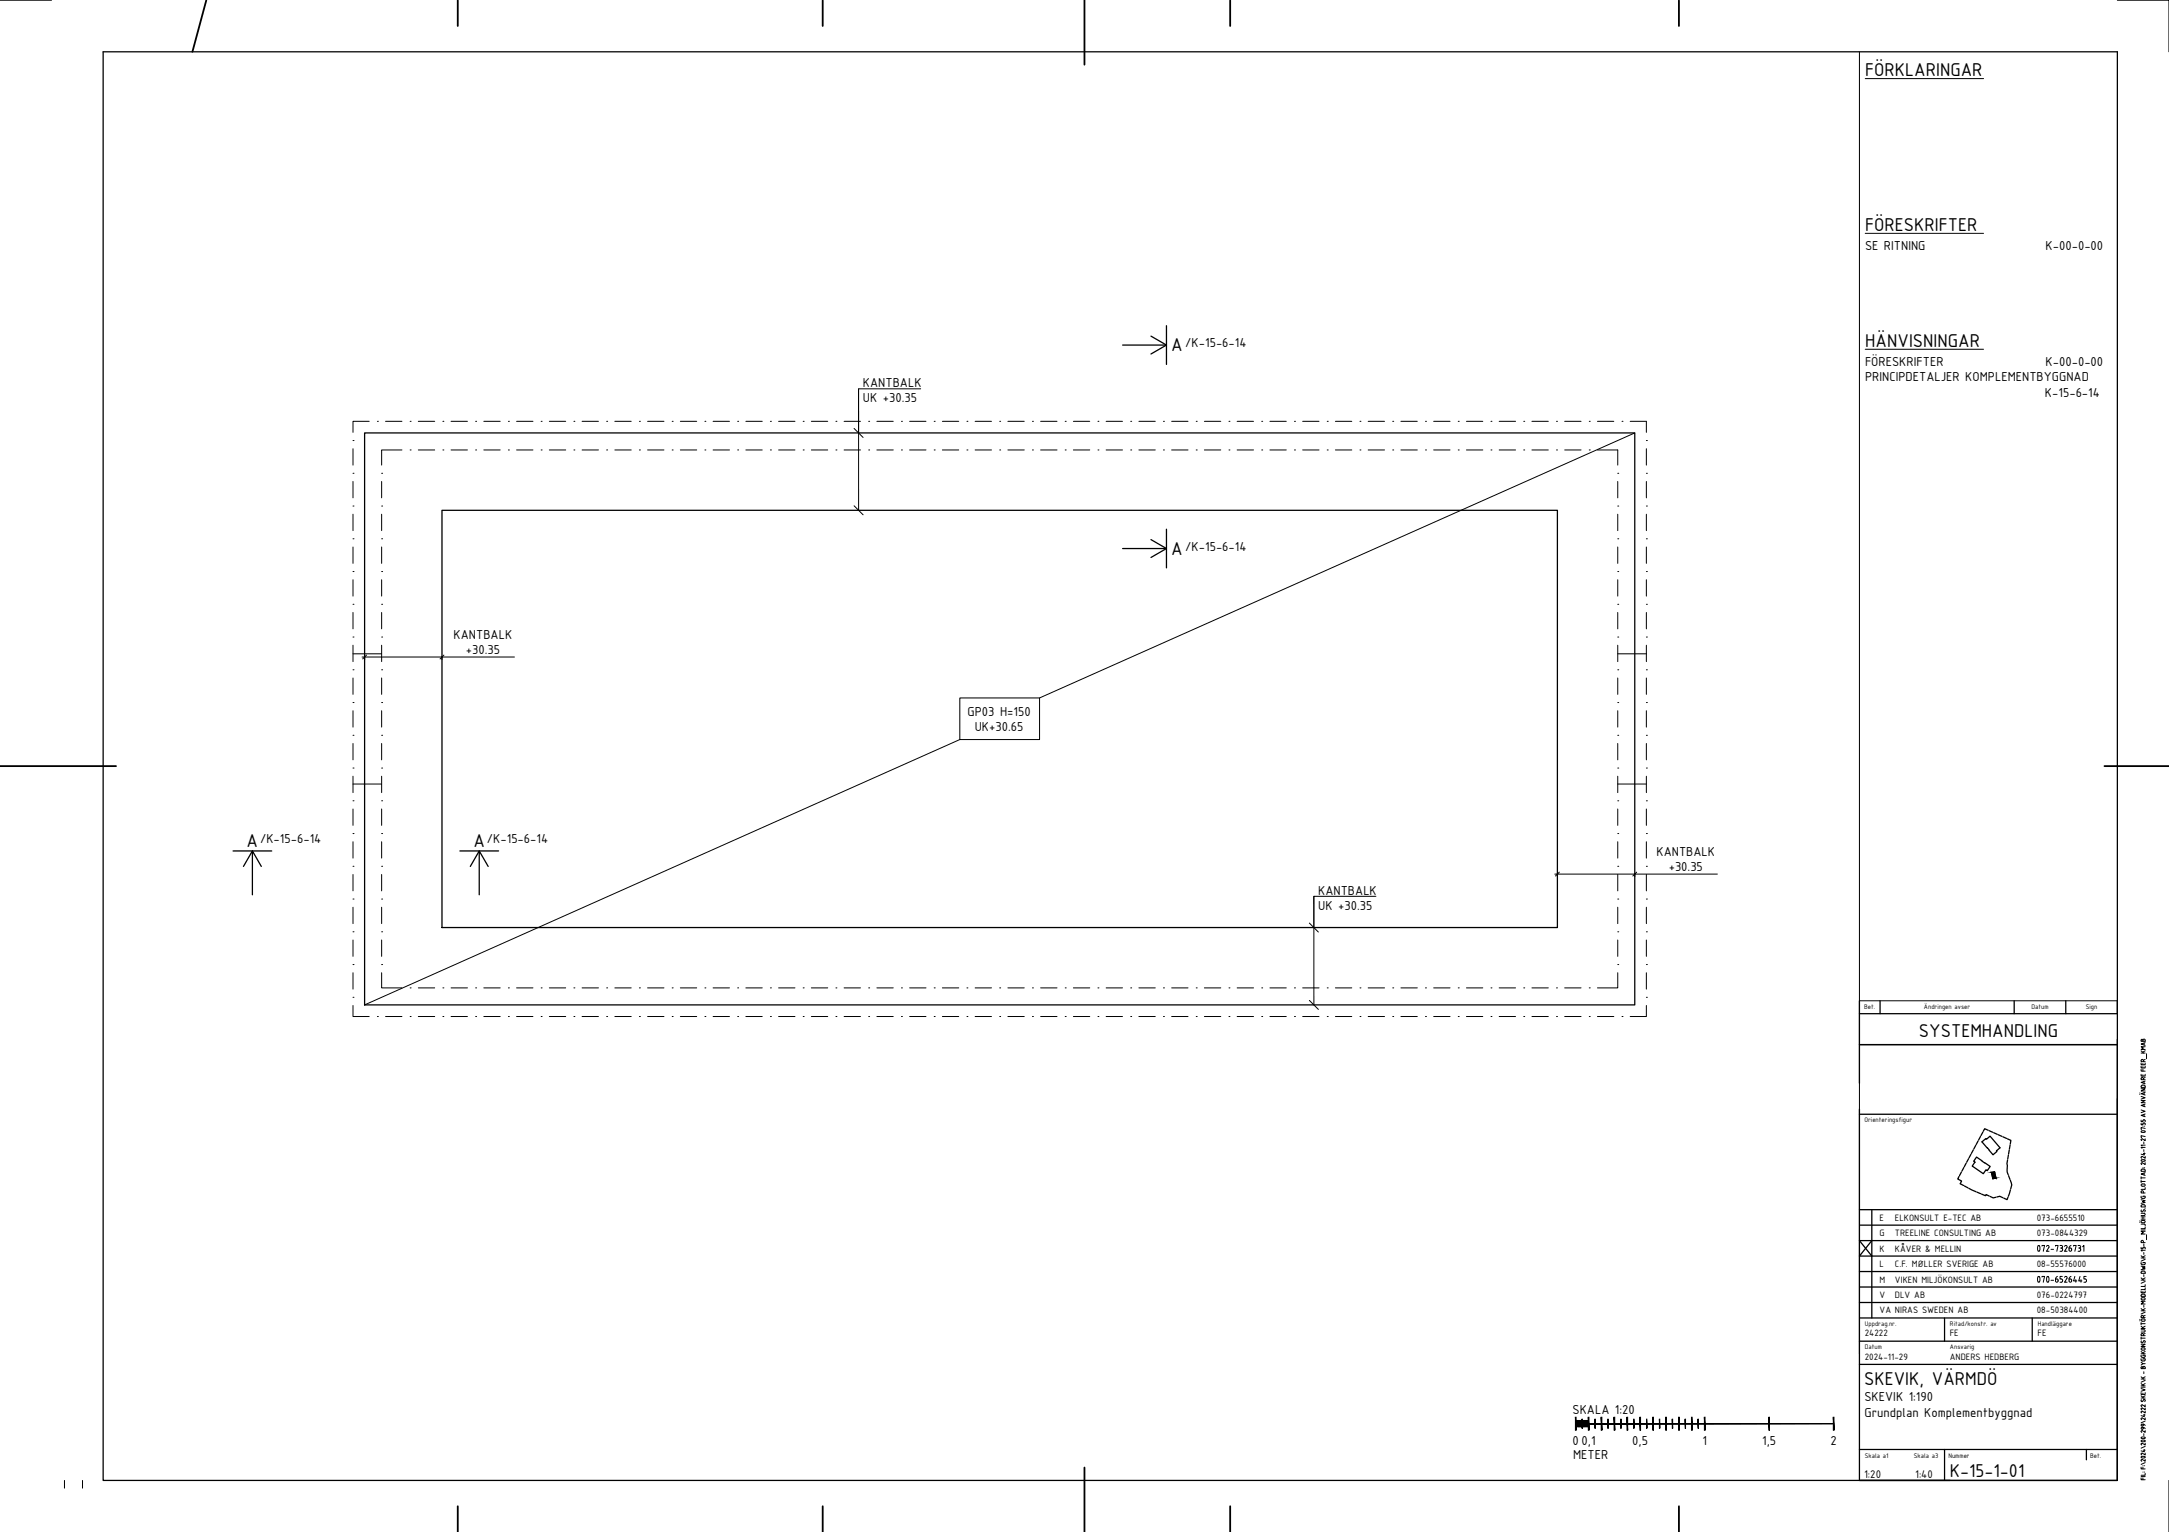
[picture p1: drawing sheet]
<svg xmlns="http://www.w3.org/2000/svg" width="841mm" height="594mm" viewBox="0 0 841 594" stroke-linecap="round" stroke-linejoin="round" font-family="sans-serif">
<g fill="none" stroke="#000" stroke-width=".5">
<path d="M40 20.1h781v554h-781zM435.3 133.8h17M446.3 130.3l6 3.5-6 3.5M452.3 126.3v15M141.4 167.9h492.5v221.8h-492.5zM171.4 197.9h432.5v161.8h-432.5zM435.3 212.7h17M446.3 209.2l6 3.5-6 3.5M452.3 205.2v15M90.4 330h15M97.9 330l-3.5 6M101.3 336l-3.4-6v17"/>
<path d="M178.3 330h15M185.8 330l-3.4 6M189.3 336l-3.5-6v17M721 393.1h100M721 388.1v32M729 388.1v5M781 388.1v5M801 388.1v5M721 405.1h100M821 403.1v171h-100M721 432.1h100M721 430.1v144"/>
<path d="M768.8 439l-.7 1.4M770.9 438.3l-1.3-.6-.6 1M771.2 438.4l1.5 .7M773 439.2l1.5 .7M759.6 456.2l-.5 1 1.5 .8-.5 1 1.2 .7M760.5 454.5l-.7 1.4M761.5 452.8l-.8 1.3M761.7 459.9l1.4 .7M762.4 451l-.7 1.4M763.3 449.3l-.7 1.4M764.2 447.6l-.7 1.4M765.2 445.9l-.8 1.4"/>
<path d="M766.1 444.2l-.8 1.3M766.4 448.7l5.3 3.6-1.1 1.7-.5-.4-1.1 1.5-4.3-2.9 1.1-1.5-.5-.4zM767 442.5l-.7 1.3M767.9 440.7l-.7 1.4M768.5 442.8l3.1-2.2 3.9 4.5-2.7 2.7zM772.2 454.7l1.2-.3 .5 2.4-1.2 .3zM774.8 440l1.4 .7M776.6 440.8l1.4 .7M778.4 441.6l1.3 .6-.2 1.4M778.4 449.8l-.2 1.4 .2 .8a5.5 5.5 0 0 0 .3 3.5M778.8 447.9l-.3 1.5M778.8 455.9l.6 1.5"/>
<path d="M779.1 446l-.3 1.5M779.4 444l-.3 1.6M779.5 457.7l.6 1.8-.5 1.5M721 475.1h100M721 469.1h100M725.8 469.1v42M763.4 460.8l2.8 1.3M766.5 462.3l1.5 .6M768.3 463l1.6 .7 .2-.5 1.2 .6M771.6 463.9l1.2 .6 1.1-.2M774.3 464.2l1-.3 1.3 .6M778.6 464.3l-.4 .9-1.2-.6"/>
<path d="M779.5 461.4l-.8 2.5M721 493.1h100M721 499.1h100M725.8 481.1l-4.8 6h100M821 481.1h-100l4.8 6M721 511.1h100M721 505.1h100M754 511.1v9M788 511.1v9M721 520.1h100M721 529.1h100M721 574.1h35.2"/>
<path d="M721 562.1h100M754 562.1v12M809 562.1v4"/>
</g>
<g fill="none" stroke="#000" stroke-width=".39">
<path d="M0 .1h20M821 .1h20v20M721 20.1v505M723.2 30.5h45.9M723.2 90.5h45.9M723.2 135.4h45.9M332.9 150.8v47.1M357 150.8h-24.1v17.1M136.9 174v6.4M143.2 163.4h-6.3v4.3M149.5 163.4h6.4M155.9 174.5h-7.9v5.9"/>
<path d="M162.2 163.4h6.4M162.2 174.5h6.4M174.9 163.4h6.4M174.9 174.5h6.4M187.6 163.4h6.4M187.6 174.5h6.4M200.3 163.4h6.4M200.3 174.5h6.4M213 163.4h6.4M213 174.5h6.4M225.7 163.4h6.4M225.7 174.5h6.4"/>
<path d="M238.4 163.4h6.4M238.4 174.5h6.4M251.1 163.4h6.4M251.1 174.5h6.4M263.8 163.4h6.4M263.8 174.5h6.4M276.5 163.4h6.4M276.5 174.5h6.4M289.2 163.4h6.4M289.2 174.5h6.4M301.9 163.4h6.4M301.9 174.5h6.4"/>
<path d="M314.6 163.4h6.4M314.6 174.5h6.4M327.3 163.4h6.4M327.3 174.5h6.4M331.2 166.1l3.5 3.5M340 163.4h6.4M340 174.5h6.4M352.7 163.4h6.4M352.7 174.5h6.4M365.4 163.4h6.4M365.4 174.5h6.4M378.1 163.4h6.4"/>
<path d="M378.1 174.5h6.4M390.8 163.4h6.4M390.8 174.5h6.4M403.5 163.4h6.4M403.5 174.5h6.4M416.2 163.4h6.4M416.2 174.5h6.4M428.9 163.4h6.4M428.9 174.5h6.4M441.6 163.4h6.4M441.6 174.5h6.4M454.3 163.4h6.4"/>
<path d="M454.3 174.5h6.4M467 163.4h6.4M467 174.5h6.4M479.7 163.4h6.4M479.7 174.5h6.4M492.4 163.4h6.4M492.4 174.5h6.4M505.1 163.4h6.4M505.1 174.5h6.4M517.8 163.4h6.4M517.8 174.5h6.4M530.5 163.4h6.4"/>
<path d="M530.5 174.5h6.4M543.2 163.4h6.4M543.2 174.5h6.4M555.9 163.4h6.4M555.9 174.5h6.4M568.6 163.4h6.4M568.6 174.5h6.4M581.3 163.4h6.4M581.3 174.5h6.4M594 163.4h6.4M594 174.5h6.4M606.7 163.4h6.4"/>
<path d="M606.7 174.5h6.4M619.4 163.4h6.4M619.4 174.5h7.9v5.9M632.1 163.4h6.3v4.3M633.9 167.9l-230.8 102.8M638.4 174v6.4M136.9 186.7v6.4M136.9 199.4v6.4M148 186.7v6.4M148 199.4v6.4M331.2 196.1l3.5 3.5M627.3 186.7v6.4"/>
<path d="M627.3 199.4v6.4M638.4 186.7v6.4M638.4 199.4v6.4M136.9 212.1v6.4M148 212.1v6.4M627.3 212.1v6.4M638.4 212.1v6.4M136.9 224.8v6.4M136.9 237.5v6.4M148 224.8v6.4M148 237.5v6.4M627.3 224.8v6.4"/>
<path d="M627.3 237.5v6.4M638.4 224.8v6.4M638.4 237.5v6.4M136.9 250.2v6.4M136.9 253.5h11.1M140.4 254.8h59.1M141.4 254.5v1.3M142.1 254l-1.5 1.5M148 250.2v6.4M171.4 254.5v1.3M172.1 254l-1.5 1.5M627.3 250.2v6.4"/>
<path d="M627.3 253.5h11.1M638.4 250.2v6.4M136.9 262.9v6.4M136.9 275.6v6.4M148 262.9v6.4M148 275.6v6.4M372.2 270.7h30.9v16.1h-30.9zM627.3 262.9v6.4M627.3 275.6v6.4M638.4 262.9v6.4M638.4 275.6v6.4M136.9 288.3v6.4"/>
<path d="M148 288.3v6.4M372.2 286.8l-230.8 102.9M627.3 288.3v6.4M638.4 288.3v6.4M136.9 301v6.4M136.9 313.7v6.4M136.9 304h11.1M148 301v6.4M148 313.7v6.4M627.3 301v6.4M627.3 313.7v6.4M627.3 304h11.1"/>
<path d="M638.4 301v6.4M638.4 313.7v6.4M136.9 326.4v6.4M136.9 339.1v6.4M148 326.4v6.4M148 339.1v6.4M602.9 339h63M603.9 338.7v1.3M604.6 338.2l-1.5 1.5M627.3 326.4v6.4M627.3 339.1v6.4M633.9 338.7v1.3"/>
<path d="M634.6 338.2l-1.5 1.5M638.4 326.4v6.4M638.4 339.1v6.4M136.9 351.8v6.4M148 351.8v6.4M507.7 357.9l3.5 3.5M509.4 347.6l.1 42.1M533.5 347.6h-24.1v12.1M627.3 351.8v6.4M638.4 351.8v6.4M136.9 364.5v6.4M136.9 377.2v6.4"/>
<path d="M148 377.2v5.9h7.9M148 364.5v6.4M627.3 377.2v5.9h-7.9M627.3 364.5v6.4M638.4 364.5v6.4M638.4 377.2v6.4M136.9 389.9v4.3h6.3M149.5 394.2h6.4M162.2 394.2h6.4M162.2 383.1h6.4M174.9 394.2h6.4M174.9 383.1h6.4"/>
<path d="M187.6 394.2h6.4M187.6 383.1h6.4M200.3 394.2h6.4M200.3 383.1h6.4M213 394.2h6.4M213 383.1h6.4M225.7 394.2h6.4M225.7 383.1h6.4M238.4 394.2h6.4M238.4 383.1h6.4M251.1 394.2h6.4M251.1 383.1h6.4"/>
<path d="M263.8 394.2h6.4M263.8 383.1h6.4M276.5 394.2h6.4M276.5 383.1h6.4M289.2 394.2h6.4M289.2 383.1h6.4M301.9 394.2h6.4M301.9 383.1h6.4M314.6 394.2h6.4M314.6 383.1h6.4M327.3 394.2h6.4M327.3 383.1h6.4"/>
<path d="M340 394.2h6.4M340 383.1h6.4M352.7 394.2h6.4M352.7 383.1h6.4M365.4 394.2h6.4M365.4 383.1h6.4M378.1 394.2h6.4M378.1 383.1h6.4M390.8 394.2h6.4M390.8 383.1h6.4M403.5 394.2h6.4M403.5 383.1h6.4"/>
<path d="M416.2 394.2h6.4M416.2 383.1h6.4M428.9 394.2h6.4M428.9 383.1h6.4M441.6 394.2h6.4M441.6 383.1h6.4M454.3 394.2h6.4M454.3 383.1h6.4M467 394.2h6.4M467 383.1h6.4M479.7 394.2h6.4M479.7 383.1h6.4"/>
<path d="M492.4 394.2h6.4M492.4 383.1h6.4M505.1 394.2h6.4M505.1 383.1h6.4M507.7 387.9l3.5 3.5M517.8 394.2h6.4M517.8 383.1h6.4M530.5 394.2h6.4M530.5 383.1h6.4M543.2 394.2h6.4M543.2 383.1h6.4M555.9 394.2h6.4"/>
<path d="M555.9 383.1h6.4M568.6 394.2h6.4M568.6 383.1h6.4M581.3 394.2h6.4M581.3 383.1h6.4M594 394.2h6.4M594 383.1h6.4M606.7 394.2h6.4M606.7 383.1h6.4M619.4 394.2h6.4M638.4 389.9v4.3h-6.3M721 388.1h100"/>
<path d="M830.2 416.6v.7h1.6v-.7M830.2 414.7v.7h1.6M830.2 413.4v.7h1.6v-.7M830.2 412.2v.7h1.6v-.7M830.2 408.4h1.6M830.2 407.5l1 .9M830.3 403.2l.4-.1 .2 .3 .2-.4h.5l.2 .8h-1.6zM830.9 403.4v.4M830.9 412.4v.5M830.9 413.6v.5M830.9 414.7v.7M830.9 416.8v.5"/>
<path d="M831.1 411.2l-.2-.3h-.5l-.2 .8h1.6M831.1 418.7l-.2-.8-.6 .1-.1 .7h1.6M831.1 411.3v.4M831.3 404.5v.7M831.3 419.4v.7M831.8 419.2l-1.6 .5 1.6 .6M831.8 405.9h-1.6l.9 .5-.9 .6h1.6M831.8 404.3l-1.6 .6 1.6 .5M831.8 417.8l-.7 .4M831.8 410.8l-.7 .4M831.8 407.5l-1 .5M832.3 408.6v2"/>
<path d="M829.7 424.4h.1M829.7 423.9h.1M830.2 435.6v.6h.7l.1-.5 .4-.2 .3 .2 .1 .5M830.2 434.3v.7h.7l.1-.6 .4-.1 .3 .1 .1 .6M830.2 430.4l1.6 .5-1.6 .6M830.2 426.7h1.6l-1.6 .9h1.6M830.2 425.2l1.6 .5-1.6 .5M830.2 422.2h1.6l-1.6 .9h1.6M830.3 421l1.2-.1 .3 .8h-1.6zM830.3 438.6l.7-.1 .8 .2a.8 .8 0 0 1-.8 .5 .8 .8 0 0 1-.7-.6zM830.9 436.7h.1M831.3 423.7v.8"/>
<path d="M831.3 428.3v.7M831.3 432.1v.8M831.5 436.7h.1M831.8 437.6l-1.6-.4 .2 .7M831.8 432l-1.6 .5 1.6 .5M831.8 428.1l-1.6 .6 1.6 .5M831.8 423.6l-1.6 .5 1.6 .5M830.2 456.3v.9M830.2 457.7v.9M830.2 458.2h1.6M830.2 456.7h1.6M830.3 459.3l1-.2 .5 .4-.2 .4-1 .1-.3-.2z"/>
<path d="M830.3 453.6l1.2-.2 .3 .8h-1.6zM830.3 449.8l.7-.1 .8 .2a.8 .8 0 0 1-.8 .5 .8 .8 0 0 1-.7-.6zM830.9 452.8h.1M831.1 447.3h.7M831.3 442.8v.7M831.3 445.8v.7M831.3 454.9v.7M831.4 447v.9l-1.2-.3M831.5 452.8h.1M831.8 454.7l-1.6 .6 1.6 .5M831.8 450.9v.7l-1.2-.7-.4 .3 .3 .4M831.8 448.4v.7l-1.2-.7-.4 .4 .3 .3"/>
<path d="M831.8 444.9h-1.6l.4 .4M831.8 444.1h-1.6l.4 .3M831.8 441.6v.7l-1.4-.6-.2 .3 .3 .3M831.8 440.7l-1.6-.3 .2 .7M829.7 474h.1M829.7 473.5h.1M830.2 474.7h1.4l.2 .5M830.2 470.5h1.4l.2 .4-.2 .4-1.4 .1M830.2 465.2l1.6 .4-1.1 .3 1.1 .4-1.6 .3M830.2 463.8l.1 .7 .3 .2 1-.1 .2-.8h-.9v.3M830.2 477h1.6M830.2 472.8h1.6"/>
<path d="M830.2 471.9h1.6M830.3 473.5l1-.2 .5 .4-.2 .4-1 .1-.3-.3zM830.3 467.4l1.2-.2 .3 .8h-1.6zM830.3 469.2a.42 .42 0 0 0 0 .6 .42 .42 0 0 0 .6 0l.2-.5a.44 .44 0 0 1 .7 0 .44 .44 0 0 1-.2 .7M830.9 471.9v.9M831.1 462.6l-.1-.7-.6-.1-.2 .8h1.6M831.7 468.6h.1M831.8 477.5h-1.6l.9 .5-.9 .5h1.6M831.8 475.7v.7h-1.6M831.8 460.5v.7h-1.6M832.3 478.8v1.9M790.3 483.1l.1-.1a1.24 1.24 0 0 1 0 2.2l-.4-.9z"/>
<path d="M790.3 495.1l.1-.1a1.24 1.24 0 0 1 0 2.2l-.4-.9zM791.8 483.2v-.2h1l-.5 2.2M791.8 495.2v-.2h1l-.5 2.2M793.5 483.3a.51 .51 0 0 1 .7-.3 .51 .51 0 0 1 .2 .7M793.8 495.1l.1-.1a1.24 1.24 0 0 1 0 2.2l-.4-.9zM794.4 483.7l-.9 1.5h1M795.3 484.5h1M795.3 496.5h1M797 483.2v-.2h1l-.5 2.2M797 496h.5a.54 .54 0 0 1 .5 .8 .54 .54 0 0 1-1-.1zM797.8 495l-.8 1M798.8 483l.9 .2v.5l-.4 .3"/>
<path d="M799 484h.3M799.3 484l.4 .2v.8l-.9 .2M799.6 495h-.8v1h.7l.3 .7-.3 .5h-.7M800.5 483.3a.51 .51 0 0 1 .7-.3 .51 .51 0 0 1 .2 .7l-.9 1.5h1M800.5 495.3a.51 .51 0 0 1 .7-.3 .51 .51 0 0 1 .2 .7l-.9 1.5h1M802.3 484h.5a.54 .54 0 0 1 .4 .8 .54 .54 0 0 1-.9-.1zM802.3 496h.5a.54 .54 0 0 1 .4 .8 .54 .54 0 0 1-.9-.1zM803 483l-.7 1M803 495l-.7 1M804 483.2v-.2h1l-.5 2.2M804.5 495l-.5 1.7h1.3M804.9 496.2v1"/>
<path d="M805.8 483h.5M805.8 485.2h.5M806 484h.3M806.3 483l.5 .5-.5 .5 .4 .2v.8l-.4 .2M806.5 495l-.5 1.7h1.3M806.9 496.2v1M807.5 483.5l.5-.5v2.2M808.9 495h-.9v1h.8l.2 .5-.2 .7h-.8M830.2 491l1.6 .3-1.1 .4 1.1 .3-1.6 .4M830.2 489.6l.1 .6 .3 .2h1l.2-.8h-.9v.2M830.2 483.7v.6h.7l.1-.5 .4-.2 .3 .2 .1 .5M830.2 496.4h1.6"/>
<path d="M830.2 495.5l1 .9M830.2 487.8h1.6M830.2 486.9l1 .9M830.3 493.1l1.2-.1 .3 .8h-1.6zM831.1 481.9l-.1-.7-.6-.2-.2 .9h1.6M831.3 482.4v.7M831.3 485.7v.7M831.3 494.3v.7M831.8 499.4v.7h-1.6M831.8 498.2v.7h-1.6M831.8 484.8h-1.6l.4 .4M831.8 496.9l-1.6 .7"/>
<path d="M831.8 495.5l-1 .6M831.8 488.3l-1.6 .7M831.8 486.9l-1 .6M829.7 512.2h.1M829.7 511.6h.1M830.2 515.7h1.4l.2 .4-.2 .4h-1.4M830.2 500.6v.7h1.6v-.7M830.2 512.9v.8M830.2 518.5v.8M830.2 518.9h1.6M830.2 515.1h1.6M830.2 514.3l1 .8"/>
<path d="M830.2 513.3h1.6M830.2 508.3h1.6M830.2 507.4l1 .9M830.3 511.7l1-.2 .5 .4-.2 .4h-1l-.3-.2zM830.3 503.4l1-.2 .5 .5-.2 .3-1 .1-.3-.2zM830.3 502.1l1.2-.2 .3 .8h-1.6zM830.3 520a.42 .42 0 0 0 0 .6 .42 .42 0 0 0 .6 0l.2-.5a.44 .44 0 0 1 .7 0 .44 .44 0 0 1-.2 .6M830.9 500.8v.5M831.1 517.9l-.1-.6-.6-.2-.2 .8h1.6M831.1 510.9l-.1-.6-.6-.2-.2 .8h1.6M831.3 506.2v.7M831.8 504.6h-1.6l.9 .6-.9 .5h1.6"/>
<path d="M831.8 517.1l-.7 .3M831.8 514.3l-1 .5M831.8 510.1l-.7 .3M831.8 508.8l-1.6 .7M831.8 507.4l-1 .6M830.2 538.4l1.6 .6-1.6 .5M830.2 530.3v.4h1.6v-.4M830.2 528.3l.8 .5-.8 .5M830.2 526.9l.1 .6 .3 .3 1-.1 .2-.8h-.9v.2M830.2 525.5l.1 .6 .3 .3 1-.1 .2-.8h-.9v.2M830.2 521.3h1.6l-1.6 .8h1.6M830.2 537.9h1.6"/>
<path d="M830.2 537.4h1.6M830.2 536.5l1 .9M830.2 534.8h1.6M830.2 533.9l1 .9M830.2 525h1.6M830.2 524.1l1 .9M830.2 530.3l.4-.4 .3 .4 .4-.4 .5 .4M830.3 522.9l1-.2 .5 .4-.2 .4h-1l-.3-.2zM830.9 530.3v.4M831 528.8h.8M831.3 532v.7M831.8 536.5l-1 .6"/>
<path d="M831.8 535.3l-1.6 .7M831.8 533.9l-1 .5M831.8 524.1l-1 .5M830.2 540v.7h1.6v-.7M830.2 542.1h1.6M830.2 541.3l1 .8M830.3 552.5l.7-.2 .1 .3a.43 .43 0 0 1-.5 .4 .43 .43 0 0 1-.3-.5zM830.3 542.7a.42 .42 0 0 0 0 .7 .42 .42 0 0 0 .6-.1l.2-.5a.44 .44 0 0 1 .7 .1 .44 .44 0 0 1-.2 .6M830.3 558.6l.7-.2 .8 .3a.79 .79 0 0 1-.8 .4 .79 .79 0 0 1-.7-.5zM830.3 557.4l.7-.2 .8 .2a.8 .8 0 0 1-.8 .5 .8 .8 0 0 1-.7-.5zM830.9 540.2v.5M831 553.5h-.4a.4 .4 0 0 0-.3 .5 .4 .4 0 0 0 .4 .3 .4 .4 0 0 0 .4-.4"/>
<path d="M831 553.5l.8 .5M831 552.3l.8 .5M831.1 553.5v.4M831.1 548.7h.7M831.3 556v.7M831.4 548.4v.9l-1.2-.3M831.8 559.6v.7l-1.4-.6-.2 .3 .3 .3M831.8 554.7v.7l-1.4-.6-.2 .3 .3 .3M831.8 549.8v.7l-1.2-.7-.4 .4 .3 .3M831.8 547.2v.7l-1.2-.7-.4 .4 .3 .3M831.8 546v.7l-1.4-.7-.2 .3 .3 .4M831.8 544.8v.7l-1.2-.7-.4 .3 .3 .4"/>
<path d="M831.8 551.1l-1.6 .7M831.8 541.2l-1 .6M25 574.1v3M32 574.1v3M830.2 573.1v.7h1.6M830.2 568.9v.7h1.6M830.2 572.6h1.6M830.3 564.9l.7-.2 .8 .3a.8 .8 0 0 1-.8 .4 .8 .8 0 0 1-.7-.5zM830.9 568.9v.7M830.9 573.1v.7M830.9 570.8h.1M830.9 568.4h.1"/>
<path d="M831.1 562.4h.7M831.4 562.1v.9l-1.2-.4M831.5 570.8h.1M831.5 568.4h.1M831.8 571.4v.7h-1.6M831.8 565.9v.7l-1.2-.7-.4 .4 .3 .3M831.8 563.5v.7l-1.2-.7-.4 .3 .3 .4M831.8 567.2l-1.6 .7M831.8 560.9l-1.6 .7M841 574.1v20"/>
</g>
<g fill="#000">
<circle cx="136.9" cy="170.8" r=".17"/>
<circle cx="146.3" cy="163.4" r=".17"/>
<circle cx="159" cy="163.4" r=".17"/>
<circle cx="159" cy="174.5" r=".17"/>
<circle cx="171.7" cy="163.4" r=".17"/>
<circle cx="171.7" cy="174.5" r=".17"/>
<circle cx="184.4" cy="174.5" r=".17"/>
<circle cx="184.4" cy="163.4" r=".17"/>
<circle cx="197.1" cy="174.5" r=".17"/>
<circle cx="197.1" cy="163.4" r=".17"/>
<circle cx="209.8" cy="174.5" r=".17"/>
<circle cx="209.8" cy="163.4" r=".17"/>
<circle cx="222.5" cy="174.5" r=".17"/>
<circle cx="222.5" cy="163.4" r=".17"/>
<circle cx="235.2" cy="174.5" r=".17"/>
<circle cx="235.2" cy="163.4" r=".17"/>
<circle cx="247.9" cy="163.4" r=".17"/>
<circle cx="247.9" cy="174.5" r=".17"/>
<circle cx="260.6" cy="174.5" r=".17"/>
<circle cx="260.6" cy="163.4" r=".17"/>
<circle cx="273.3" cy="174.5" r=".17"/>
<circle cx="273.3" cy="163.4" r=".17"/>
<circle cx="286" cy="174.5" r=".17"/>
<circle cx="286" cy="163.4" r=".17"/>
<circle cx="298.7" cy="163.4" r=".17"/>
<circle cx="298.7" cy="174.5" r=".17"/>
<circle cx="311.4" cy="163.4" r=".17"/>
<circle cx="311.4" cy="174.5" r=".17"/>
<circle cx="324.1" cy="163.4" r=".17"/>
<circle cx="324.1" cy="174.5" r=".17"/>
<circle cx="336.8" cy="163.4" r=".17"/>
<circle cx="336.8" cy="174.5" r=".17"/>
<circle cx="349.5" cy="174.5" r=".17"/>
<circle cx="349.5" cy="163.4" r=".17"/>
<circle cx="362.2" cy="163.4" r=".17"/>
<circle cx="362.2" cy="174.5" r=".17"/>
<circle cx="374.9" cy="163.4" r=".17"/>
<circle cx="374.9" cy="174.5" r=".17"/>
<circle cx="387.6" cy="174.5" r=".17"/>
<circle cx="387.6" cy="163.4" r=".17"/>
<circle cx="400.3" cy="174.5" r=".17"/>
<circle cx="400.3" cy="163.4" r=".17"/>
<circle cx="413" cy="163.4" r=".17"/>
<circle cx="413" cy="174.5" r=".17"/>
<circle cx="425.7" cy="174.5" r=".17"/>
<circle cx="425.7" cy="163.4" r=".17"/>
<circle cx="438.4" cy="163.4" r=".17"/>
<circle cx="438.4" cy="174.5" r=".17"/>
<circle cx="451.1" cy="174.5" r=".17"/>
<circle cx="451.1" cy="163.4" r=".17"/>
<circle cx="463.8" cy="163.4" r=".17"/>
<circle cx="463.8" cy="174.5" r=".17"/>
<circle cx="476.5" cy="174.5" r=".17"/>
<circle cx="476.5" cy="163.4" r=".17"/>
<circle cx="489.2" cy="163.4" r=".17"/>
<circle cx="489.2" cy="174.5" r=".17"/>
<circle cx="501.9" cy="163.4" r=".17"/>
<circle cx="501.9" cy="174.5" r=".17"/>
<circle cx="514.6" cy="163.4" r=".17"/>
<circle cx="514.6" cy="174.5" r=".17"/>
<circle cx="527.3" cy="163.4" r=".17"/>
<circle cx="527.3" cy="174.5" r=".17"/>
<circle cx="540" cy="163.4" r=".17"/>
<circle cx="540" cy="174.5" r=".17"/>
<circle cx="552.7" cy="174.5" r=".17"/>
<circle cx="552.7" cy="163.4" r=".17"/>
<circle cx="565.4" cy="174.5" r=".17"/>
<circle cx="565.4" cy="163.4" r=".17"/>
<circle cx="578.1" cy="174.5" r=".17"/>
<circle cx="578.1" cy="163.4" r=".17"/>
<circle cx="590.8" cy="174.5" r=".17"/>
<circle cx="590.8" cy="163.4" r=".17"/>
<circle cx="603.5" cy="174.5" r=".17"/>
<circle cx="603.5" cy="163.4" r=".17"/>
<circle cx="616.2" cy="174.5" r=".17"/>
<circle cx="616.2" cy="163.4" r=".17"/>
<circle cx="628.9" cy="163.4" r=".17"/>
<circle cx="638.4" cy="170.8" r=".17"/>
<circle cx="136.9" cy="183.5" r=".17"/>
<circle cx="136.9" cy="196.2" r=".17"/>
<circle cx="148" cy="183.5" r=".17"/>
<circle cx="148" cy="196.2" r=".17"/>
<circle cx="627.3" cy="196.2" r=".17"/>
<circle cx="627.3" cy="183.5" r=".17"/>
<circle cx="638.4" cy="183.5" r=".17"/>
<circle cx="638.4" cy="196.2" r=".17"/>
<circle cx="136.9" cy="208.9" r=".17"/>
<circle cx="148" cy="208.9" r=".17"/>
<circle cx="627.3" cy="208.9" r=".17"/>
<circle cx="638.4" cy="208.9" r=".17"/>
<circle cx="136.9" cy="234.3" r=".17"/>
<circle cx="136.9" cy="221.6" r=".17"/>
<circle cx="148" cy="234.3" r=".17"/>
<circle cx="148" cy="221.6" r=".17"/>
<circle cx="627.3" cy="221.6" r=".17"/>
<circle cx="627.3" cy="234.3" r=".17"/>
<circle cx="638.4" cy="234.3" r=".17"/>
<circle cx="638.4" cy="221.6" r=".17"/>
<circle cx="136.9" cy="247" r=".17"/>
<circle cx="136.9" cy="259.7" r=".17"/>
<circle cx="148" cy="259.7" r=".17"/>
<circle cx="148" cy="247" r=".17"/>
<circle cx="627.3" cy="259.7" r=".17"/>
<circle cx="627.3" cy="247" r=".17"/>
<circle cx="638.4" cy="259.7" r=".17"/>
<circle cx="638.4" cy="247" r=".17"/>
<circle cx="136.9" cy="272.4" r=".17"/>
<circle cx="148" cy="272.4" r=".17"/>
<circle cx="627.3" cy="272.4" r=".17"/>
<circle cx="638.4" cy="272.4" r=".17"/>
<circle cx="136.9" cy="297.8" r=".17"/>
<circle cx="136.9" cy="285.1" r=".17"/>
<circle cx="148" cy="297.8" r=".17"/>
<circle cx="148" cy="285.1" r=".17"/>
<circle cx="627.3" cy="297.8" r=".17"/>
<circle cx="627.3" cy="285.1" r=".17"/>
<circle cx="638.4" cy="297.8" r=".17"/>
<circle cx="638.4" cy="285.1" r=".17"/>
<circle cx="136.9" cy="310.5" r=".17"/>
<circle cx="148" cy="310.5" r=".17"/>
<circle cx="627.3" cy="310.5" r=".17"/>
<circle cx="638.4" cy="310.5" r=".17"/>
<circle cx="136.9" cy="323.2" r=".17"/>
<circle cx="136.9" cy="335.9" r=".17"/>
<circle cx="148" cy="335.9" r=".17"/>
<circle cx="148" cy="323.2" r=".17"/>
<circle cx="627.3" cy="323.2" r=".17"/>
<circle cx="627.3" cy="335.9" r=".17"/>
<circle cx="638.4" cy="323.2" r=".17"/>
<circle cx="638.4" cy="335.9" r=".17"/>
<circle cx="136.9" cy="348.6" r=".17"/>
<circle cx="148" cy="348.6" r=".17"/>
<circle cx="627.3" cy="348.6" r=".17"/>
<circle cx="638.4" cy="348.6" r=".17"/>
<circle cx="136.9" cy="361.3" r=".17"/>
<circle cx="136.9" cy="374" r=".17"/>
<circle cx="148" cy="361.3" r=".17"/>
<circle cx="148" cy="374" r=".17"/>
<circle cx="627.3" cy="361.3" r=".17"/>
<circle cx="627.3" cy="374" r=".17"/>
<circle cx="638.4" cy="361.3" r=".17"/>
<circle cx="638.4" cy="374" r=".17"/>
<circle cx="136.9" cy="386.7" r=".17"/>
<circle cx="146.3" cy="394.2" r=".17"/>
<circle cx="159" cy="394.2" r=".17"/>
<circle cx="159" cy="383.1" r=".17"/>
<circle cx="171.7" cy="394.2" r=".17"/>
<circle cx="171.7" cy="383.1" r=".17"/>
<circle cx="184.4" cy="394.2" r=".17"/>
<circle cx="184.4" cy="383.1" r=".17"/>
<circle cx="197.1" cy="383.1" r=".17"/>
<circle cx="197.1" cy="394.2" r=".17"/>
<circle cx="209.8" cy="394.2" r=".17"/>
<circle cx="209.8" cy="383.1" r=".17"/>
<circle cx="222.5" cy="383.1" r=".17"/>
<circle cx="222.5" cy="394.2" r=".17"/>
<circle cx="235.2" cy="394.2" r=".17"/>
<circle cx="235.2" cy="383.1" r=".17"/>
<circle cx="247.9" cy="394.2" r=".17"/>
<circle cx="247.9" cy="383.1" r=".17"/>
<circle cx="260.6" cy="394.2" r=".17"/>
<circle cx="260.6" cy="383.1" r=".17"/>
<circle cx="273.3" cy="394.2" r=".17"/>
<circle cx="273.3" cy="383.1" r=".17"/>
<circle cx="286" cy="394.2" r=".17"/>
<circle cx="286" cy="383.1" r=".17"/>
<circle cx="298.7" cy="383.1" r=".17"/>
<circle cx="298.7" cy="394.2" r=".17"/>
<circle cx="311.4" cy="383.1" r=".17"/>
<circle cx="311.4" cy="394.2" r=".17"/>
<circle cx="324.1" cy="394.2" r=".17"/>
<circle cx="324.1" cy="383.1" r=".17"/>
<circle cx="336.8" cy="394.2" r=".17"/>
<circle cx="336.8" cy="383.1" r=".17"/>
<circle cx="349.5" cy="394.2" r=".17"/>
<circle cx="349.5" cy="383.1" r=".17"/>
<circle cx="362.2" cy="394.2" r=".17"/>
<circle cx="362.2" cy="383.1" r=".17"/>
<circle cx="374.9" cy="394.2" r=".17"/>
<circle cx="374.9" cy="383.1" r=".17"/>
<circle cx="387.6" cy="394.2" r=".17"/>
<circle cx="387.6" cy="383.1" r=".17"/>
<circle cx="400.3" cy="383.1" r=".17"/>
<circle cx="400.3" cy="394.2" r=".17"/>
<circle cx="413" cy="394.2" r=".17"/>
<circle cx="413" cy="383.1" r=".17"/>
<circle cx="425.7" cy="394.2" r=".17"/>
<circle cx="425.7" cy="383.1" r=".17"/>
<circle cx="438.4" cy="394.2" r=".17"/>
<circle cx="438.4" cy="383.1" r=".17"/>
<circle cx="451.1" cy="394.2" r=".17"/>
<circle cx="451.1" cy="383.1" r=".17"/>
<circle cx="463.8" cy="394.2" r=".17"/>
<circle cx="463.8" cy="383.1" r=".17"/>
<circle cx="476.5" cy="383.1" r=".17"/>
<circle cx="476.5" cy="394.2" r=".17"/>
<circle cx="489.2" cy="394.2" r=".17"/>
<circle cx="489.2" cy="383.1" r=".17"/>
<circle cx="501.9" cy="394.2" r=".17"/>
<circle cx="501.9" cy="383.1" r=".17"/>
<circle cx="514.6" cy="383.1" r=".17"/>
<circle cx="514.6" cy="394.2" r=".17"/>
<circle cx="527.3" cy="394.2" r=".17"/>
<circle cx="527.3" cy="383.1" r=".17"/>
<circle cx="540" cy="394.2" r=".17"/>
<circle cx="540" cy="383.1" r=".17"/>
<circle cx="552.7" cy="394.2" r=".17"/>
<circle cx="552.7" cy="383.1" r=".17"/>
<circle cx="565.4" cy="383.1" r=".17"/>
<circle cx="565.4" cy="394.2" r=".17"/>
<circle cx="578.1" cy="394.2" r=".17"/>
<circle cx="578.1" cy="383.1" r=".17"/>
<circle cx="590.8" cy="394.2" r=".17"/>
<circle cx="590.8" cy="383.1" r=".17"/>
<circle cx="603.5" cy="394.2" r=".17"/>
<circle cx="603.5" cy="383.1" r=".17"/>
<circle cx="616.2" cy="394.2" r=".17"/>
<circle cx="616.2" cy="383.1" r=".17"/>
<circle cx="628.9" cy="394.2" r=".17"/>
<circle cx="638.4" cy="386.7" r=".17"/>
</g>
<g fill="#000" stroke="#000" stroke-width=".39">
<path d="M772.2 454.7h1.2l.5 2.1zM772.2 454.7l1.2-.3v.3z"/>
<path d="M772.2 454.7l.5 2.1h1.2zM772.7 456.8h1.2l-1.2 .3z"/>
<path d="M610.9 549.6v5h.2zM610.9 549.6h.2v5z"/>
<path d="M611 552h100zM611 552.1l100-.1z"/>
<path d="M611.5 550.8v2.5zM611.5 550.8v2.5z"/>
<path d="M612 550.8v2.5zM612 550.8v2.5z"/>
<path d="M612.5 550.8v2.5zM612.5 550.8v2.5z"/>
<path d="M613 550.8v2.5zM613 550.8v2.5z"/>
<path d="M613.4 550.3l.2 3.5zM613.4 550.3l.2 3.5z"/>
<path d="M614 550.8v2.5zM614 550.8v2.5z"/>
<path d="M614.5 550.8v2.5zM614.5 550.8v2.5z"/>
<path d="M615 550.8v2.5zM615 550.8v2.5z"/>
<path d="M615.5 550.8v2.5zM615.5 550.8v2.5z"/>
<path d="M615.9 549.6v5h.2zM615.9 549.6h.2v5z"/>
<path d="M618.4 550.3l.2 3.5zM618.4 550.3l.2 3.5z"/>
<path d="M620.9 549.6v5h.2zM620.9 549.6h.2v5z"/>
<path d="M623.4 550.3l.2 3.5zM623.4 550.3l.2 3.5z"/>
<path d="M625.9 549.6v5h.2zM625.9 549.6h.2v5z"/>
<path d="M628.4 550.3l.2 3.5zM628.4 550.3l.2 3.5z"/>
<path d="M630.9 549.6v5h.2zM630.9 549.6h.2v5z"/>
<path d="M633.4 550.3l.2 3.5zM633.4 550.3l.2 3.5z"/>
<path d="M635.9 549.6v5h.2zM635.9 549.6h.2v5z"/>
<path d="M638.4 550.3l.2 3.5zM638.4 550.3l.2 3.5z"/>
<path d="M640.9 549.6v5h.2zM640.9 549.6h.2v5z"/>
<path d="M643.4 550.3l.2 3.5zM643.4 550.3l.2 3.5z"/>
<path d="M645.9 549.6v5h.2zM645.9 549.6h.2v5z"/>
<path d="M648.4 550.3l.2 3.5zM648.4 550.3l.2 3.5z"/>
<path d="M650.9 549.6v5h.2zM650.9 549.6h.2v5z"/>
<path d="M653.4 550.3l.2 3.5zM653.4 550.3l.2 3.5z"/>
<path d="M655.9 549.6v5h.2zM655.9 549.6h.2v5z"/>
<path d="M658.4 550.3l.2 3.5zM658.4 550.3l.2 3.5z"/>
<path d="M660.9 549.6v5h.2zM660.9 549.6h.2v5z"/>
<path d="M685.9 549.6v5h.2zM685.9 549.6h.2v5z"/>
<path d="M710.9 549.6v5h.2zM710.9 549.6h.2v5z"/>
</g>
<g fill="none" stroke="#000" stroke-width=".7">
<path d="M80 .1l-5.4 20M177.5 .1v10M319 .1v10M420.5 .1v25M477 .1v10M651 .1v10M0 297.1h45M816 297.1h25M420.5 569.1v25M177.5 584.1v10M319 584.1v10M477 584.1v10"/>
<path d="M651 584.1v10"/>
</g>
<g font-size="7.8">
<text x="723.2" y="29.5">FÖRKLARINGAR</text>
<text x="723.2" y="89.5">FÖRESKRIFTER</text>
<text x="454.1" y="136.2">A</text>
<text x="723.2" y="134.4">HÄNVISNINGAR</text>
<text x="454.1" y="215.1">A</text>
<text x="95.6" y="328.6">A</text>
<text x="183.6" y="328.6">A</text>
<text x="744" y="402.2">SYSTEMHANDLING</text>
<text x="722.8" y="537">SKEVIK, VÄRMDÖ</text>
<text x="756" y="572.8">K-15-1-01</text>
</g>
<g font-size="5.4">
<text x="723.2" y="96.9">SE RITNING</text>
<text x="793.2" y="96.9">K-00-0-00</text>
<text x="459.6" y="134.7">/K-15-6-14</text>
<text x="723.2" y="141.8">FÖRESKRIFTER</text>
<text x="793.2" y="141.8">K-00-0-00</text>
<text x="723.2" y="147.7">PRINCIPDETALJER KOMPLEMENTBYGGNAD</text>
<text x="334.6" y="150.1">KANTBALK</text>
<text x="334.6" y="155.9">UK +30.35</text>
<text x="792.9" y="153.9">K-15-6-14</text>
<text x="459.6" y="213.6">/K-15-6-14</text>
<text x="175.9" y="247.7">KANTBALK</text>
<text x="180.6" y="253.6">+30.35</text>
<text x="375.2" y="277.8">GP03 H=150</text>
<text x="378" y="283.6">UK+30.65</text>
<text x="100.9" y="327.1">/K-15-6-14</text>
<text x="188.8" y="327.1">/K-15-6-14</text>
<text x="642.3" y="331.9">KANTBALK</text>
<text x="647" y="337.8">+30.35</text>
<text x="511.1" y="346.9">KANTBALK</text>
<text x="511.1" y="352.7">UK +30.35</text>
<text x="722.9" y="543.3">SKEVIK 1:190</text>
<text x="609.7" y="548.4">SKALA 1:20</text>
<text x="723" y="549.6">Grundplan Komplementbyggnad</text>
<text x="609.8" y="560.4">0</text>
<text x="613.3" y="560.4">0,1</text>
<text x="632.9" y="560.4">0,5</text>
<text x="660.1" y="560.4">1</text>
<text x="683.3" y="560.4">1,5</text>
<text x="709.8" y="560.4">2</text>
<text x="610" y="565.9">METER</text>
</g>
<g font-size="4.7">
<text x="722.8" y="573.3">1:20</text>
<text x="742.6" y="573.1">1:40</text>
</g>
<g font-size="3.9">
<text x="728.8" y="473.3">E</text>
<text x="734.8" y="473.3">ELKONSULT E-TEC AB</text>
<text x="789.8" y="473.3">073-6655510</text>
<text x="728.8" y="479.3">G</text>
<text x="734.8" y="479.3">TREELINE CONSULTING AB</text>
<text x="789.8" y="479.3">073-0844329</text>
<text x="728.8" y="485.3">K</text>
<text x="734.8" y="485.3">KÅVER &amp; MELLIN</text>
<text x="728.8" y="491.3">L</text>
<text x="734.8" y="491.3">C.F. MØLLER SVERIGE AB</text>
<text x="789.8" y="491.3">08-55576000</text>
<text x="728.8" y="497.3">M</text>
<text x="734.8" y="497.3">VIKEN MILJÖKONSULT AB</text>
<text x="728.8" y="503.3">V</text>
<text x="734.8" y="503.3">DLV AB</text>
<text x="789.8" y="503.3">076-0224797</text>
<text x="728.8" y="509.3">VA NIRAS SWEDEN AB</text>
<text x="789.8" y="509.3">08-50384400</text>
<text x="723" y="518.3">24222</text>
<text x="756" y="518.3">FE</text>
<text x="790" y="518.3">FE</text>
<text x="723" y="527.3">2024-11-29</text>
<text x="756" y="527.3">ANDERS HEDBERG</text>
</g>
<g font-size="2.8">
<text x="722.8" y="391.2">Bet.</text>
<text x="746" y="391.2">Ändringen avser</text>
<text x="787.7" y="391.2">Datum</text>
<text x="808.7" y="391.2">Sign</text>
<text x="722.9" y="435.2">Orienteringsfigur</text>
<text x="723.1" y="514.3">Uppdrag.nr.</text>
<text x="756.1" y="514.3">Ritad/konstr. av</text>
<text x="790.1" y="514.3">Handläggare</text>
<text x="723.1" y="523.3">Datum</text>
<text x="756.1" y="523.3">Ansvarig</text>
<text x="723.1" y="565.6">Skala a1</text>
<text x="742.1" y="565.6">Skala a3</text>
<text x="755.5" y="565.6">Nummer</text>
<text x="810.5" y="565.6">Bet.</text>
</g>
</svg>
